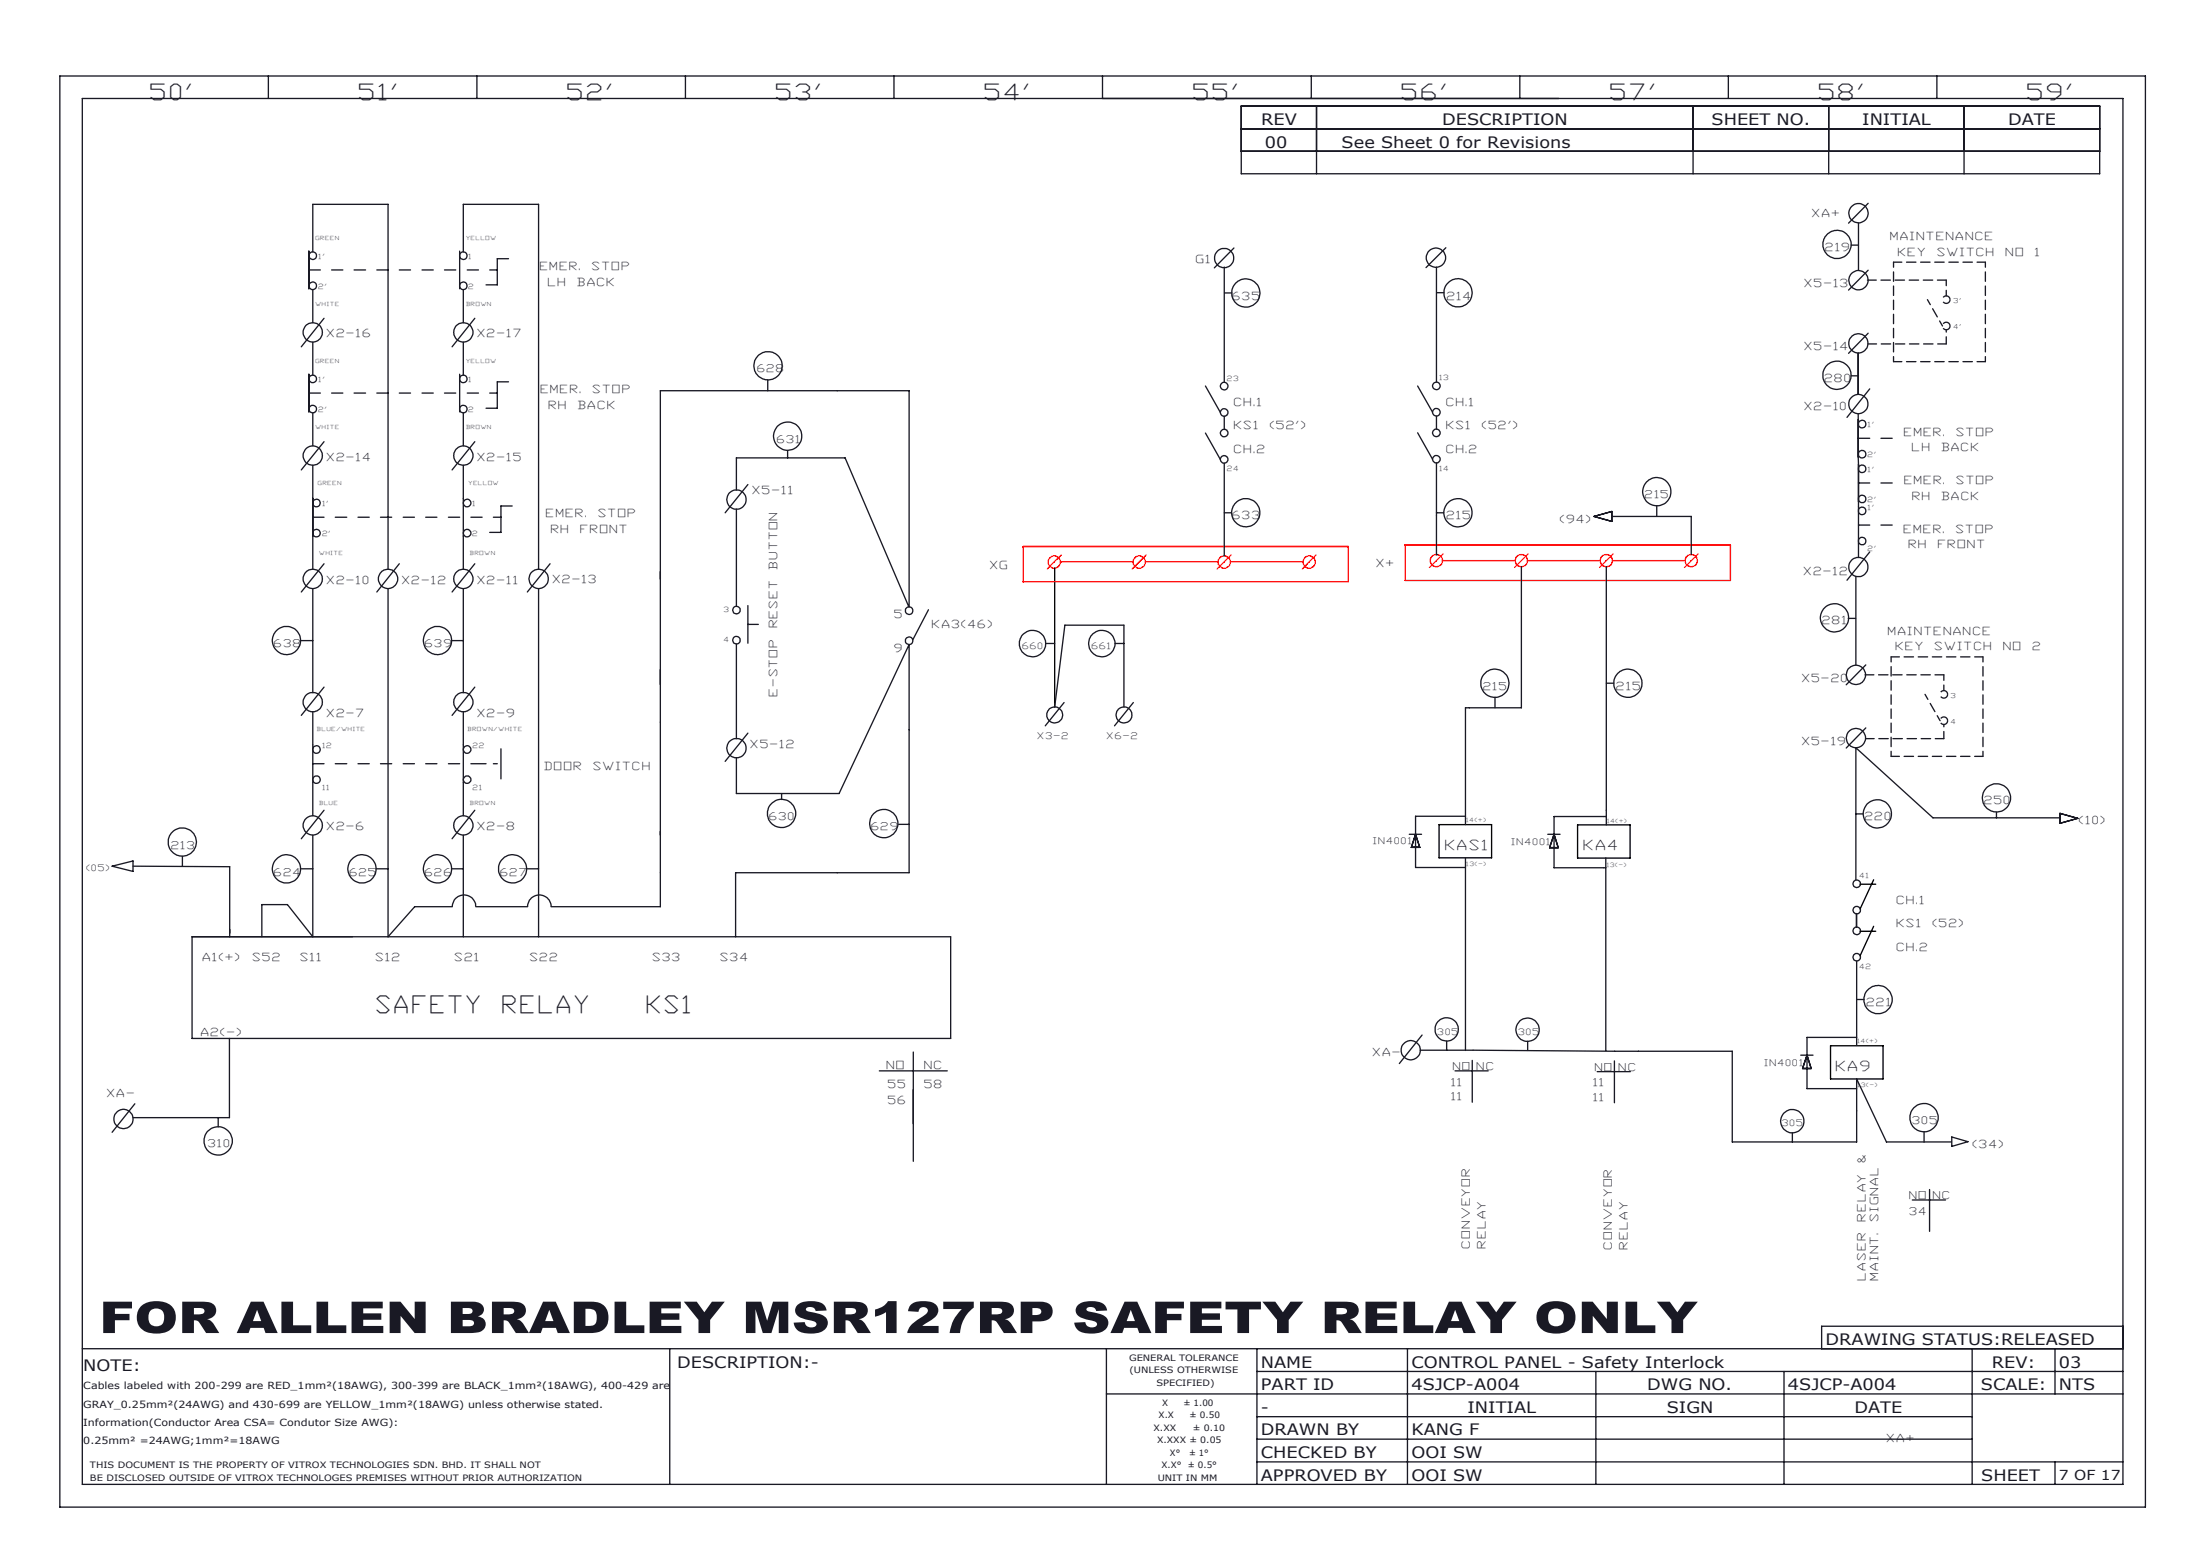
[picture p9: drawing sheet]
<svg xmlns="http://www.w3.org/2000/svg" width="297mm" height="210mm" viewBox="0 0 297 210" stroke-linecap="round" stroke-linejoin="round" font-family="sans-serif">
<g fill="none" stroke="#f00" stroke-width=".18">
<path d="M138.1 73.8h43.9v4.7h-43.9zM143.2 75.8h9.8M143.3 74.9l-1.9 1.9M154.6 75.8h9.8M154.7 74.9l-1.8 1.9M166.1 75.8h9.8M166.2 74.9l-1.9 1.9M177.7 74.9l-1.9 1.9M189.7 73.5h43.9v4.8h-43.9zM194.7 75.7h9.8M194.8 74.7l-1.8 1.9M206.2 75.7h9.8"/>
<path d="M206.3 74.7l-1.8 1.9M217.7 75.7h9.8M217.8 74.7l-1.9 1.9M229.2 74.7l-1.8 1.9"/>
<circle cx="142.3" cy="75.9" r=".82"/>
<circle cx="153.8" cy="75.9" r=".82"/>
<circle cx="165.3" cy="75.9" r=".82"/>
<circle cx="176.7" cy="75.9" r=".82"/>
<circle cx="193.9" cy="75.7" r=".83"/>
<circle cx="205.4" cy="75.7" r=".83"/>
<circle cx="216.8" cy="75.7" r=".83"/>
<circle cx="228.3" cy="75.7" r=".84"/>
</g>
<g fill="none" stroke="#191924" stroke-width=".18">
<path d="M8.1 10.3h281.5v193.1h-281.5zM11.1 13.3h275.5v187h-275.5zM36.2 10.3v3M64.4 10.3v3M92.5 10.3v3M120.7 10.3v3M148.8 10.3v3M167.6 14.3h115.9v9.2h-115.9zM167.6 17.4h115.9M177 10.3v3M177.7 14.3v9.2M205.2 10.3v3"/>
<path d="M228.6 14.3v9.2M233.3 10.3v3M246.9 14.3v9.2M261.5 10.3v3M265.1 14.3v9.2M41.7 33.9v5.1M41.7 36.4h1.6M42.2 34v-6.4h10.2v49.2M42.2 39.1v4.5M44.8 36.4h1.5M47.8 36.4h1.6M50.9 36.4h1.5"/>
<path d="M53.9 36.4h1.5M57 36.4h1.5M60 36.4h1.5M62.1 33.9v5.1M62.5 34v-6.4h10.2v49.2M62.5 39.1v4.5M63.1 36.4h1.5M66.1 36.4h1M68.7 34.9h-1.6v3.5h-1.5M165.3 36v15.6M165.3 39.5h1M166.6 33.5l-2.7 2.7"/>
<path d="M167.6 20.4h115.9M193.9 36v15.6M194 39.5h.9M195.2 33.4l-2.7 2.7M249.9 33.1h1M250.9 30.1v6.4M252.2 36.5l-2.6 2.6M252.2 27.4l-2.6 2.7M41.7 50.5v5.1M41.7 53h1.6M42.2 46.2v4.4M42.2 55.7v4.5"/>
<path d="M43.7 59.6l-3 3.8M43.7 43l-3 3.8M44.8 53h1.5M47.8 53h1.6M50.9 53h1.5M53.9 53h1.5M57 53h1.5M60 53h1.5M62.1 50.5v5.1M62.5 46.2v4.4M62.5 55.7v4.5M63.1 53h1.5"/>
<path d="M64.1 59.6l-3.1 3.8M64.1 43l-3.1 3.8M66.1 53h1M68.7 51.5h-1.6v3.6h-1.5M103.6 51.3v1.4M162.7 58.4l2 3.6M162.7 52.1l2 3.6M165.3 56.2v1.7M191.4 58.4l2 3.6M191.4 52.1l2 3.5M193.9 56.2v1.7M249.9 50.7h1"/>
<path d="M250.9 59.2h1.5M250.9 47.7v5.5M250.9 55.8v19.4M252.2 45l-2.6 2.7M252.4 52.5l-3.1 3.8M253.9 59.2h1.5M42.2 62.8v14M42.2 79.4v14.1M42.2 69.8h1.5M43.7 76.1l-3 3.8M45.3 69.8h1.5M48.3 69.8h1.5"/>
<path d="M51.4 69.8h1.5M52.4 79.4v47l3.6-4h5.1a1.59 1.59 0 0 1 1.6-1.6 1.59 1.59 0 0 1 1.5 1.6h7a1.59 1.59 0 0 1 1.6-1.6 1.59 1.59 0 0 1 1.6 1.6h14.7v-69.7h33.6v29.2M53.9 76.1l-3 3.8M54.4 69.8h1.6M57.5 69.8h1.5M60.5 69.8h1.6M62.5 62.8v14M62.5 79.4v14.1M63.6 69.8h1.5M64.1 76.1l-3.1 3.8M66.6 69.8h1M69.1 68.3h-1.5v3.6h-1.5"/>
<path d="M72.7 79.4v47M74.3 76.1l-3.1 3.8M99.4 66.1v-4.3h14.7l8.6 20.1M99.4 68.7v13.1M101 65.4l-3.1 3.8M106.3 60.8v1M165.3 69.2h1M165.3 62.5v12.5M193.9 62.5v12.4M193.9 69.2h1M193.9 74.9h.1M205.4 76.5v19h-7.6v15.8"/>
<path d="M215.2 69.7l2.4-.7v1.4zM216.9 76.5v34.8M217.6 69.7h10.7v5.2M223.7 68.3v1.4M250.5 77.8v12M250.9 70.9h1.5M250.9 65.2h1.5M252.4 74.5l-3.1 3.8M253.9 70.9h1.5M253.9 65.2h1.5M40.6 86.5h1.6M42.2 96.1v14"/>
<path d="M43.7 92.7l-3 3.8M61 86.5h1.5M62.5 96.1v14M64.1 92.7l-3.1 3.8M99.4 86.9v12.8M101 98.9l-3.1 3.9M101 81.7v5.1M101 84.3h1.4M125.3 82.3l-2.1 4.1M141.2 86.8h1.2M142.4 95.4l1.4-11h7.9v11M143.7 94.8l-2.6 3.2"/>
<path d="M150.5 86.8h1.2M153 94.8l-2.5 3.2M201.8 94.1v1.4M216.9 92.2h.9M249.5 83.5h1M251.9 98.2l-2.7 2.8M251.9 89.7l-2.7 2.7M15.1 116.9l2.9-.7v1.4zM18 116.9l13 .1v9.4M24.6 115.6v1.3M40.6 117.3h1.6M42.2 112.7v13.7l-3.4-4.3h-3.5v4.3"/>
<path d="M42.2 103.1h1.5M43.7 109.4l-3 3.8M45.3 103.1h1.5M48.3 103.1h1.5M50.8 117.3h1.6M51.4 103.1h1.5M54.4 103.1h1.6M57.5 103.1h1.5M60.5 103.1h1.6M61 117.3h1.5M62.5 112.7v13.7M63.6 103.1h2"/>
<path d="M64.1 109.4l-3.1 3.8M66.6 103.1h.5M67.6 101.1v4M71.1 117.3h1.6M99.4 102.3v4.8h13.9l9.4-20.1v30.8h-23.4v8.6M105.5 107.1v.8M121.3 111.3h1.4M190.3 112.6h1.6M191.1 112.6l.6 1.8h-1.2zM197.8 110.2h-6.7v6.9h6.7M197.8 115.8v26M209 112.6h1.6"/>
<path d="M209.8 112.6l.6 1.8h-1.2zM216.8 115.8v26M216.9 110.2h-7.1v6.9h7M250.5 109.8h1M269.5 109.6v.8M278.1 110.4h-17.2l-10.4-9.5v17.9M278.1 109.8l2.4 .6-2.4 .7zM25.9 126.4h102.4v13.8h-102.4zM192 139.7l-3.1 3.8M250.6 123.3v1.8M250.6 134.9h1M250.6 129.7v11.4"/>
<path d="M18.2 149l-3.1 3.8M29.5 150.8v1.3M31 140.2v10.6h-13M118.7 144.5h9.2M123.3 142v14.7M191.7 141.7l42.2 .2v12.2h16.7v-8.5l4.1 8.5h8.8M195.3 140.5v1.2M196.4 144.5h4.5M198.8 143.1v5.7M206.2 140.5v1.3M215.6 144.6h4.5M217.9 143.2v5.6"/>
<path d="M242 152.9v1.2M243.1 142.4h1.7M243.9 142.4l.6 1.8h-1.2zM250.6 140h-6.7v6.9h6.7M259.8 152.7v1.5M263.5 154.7v-1.3l2.2 .7-2.2 .6M258.2 162h4.4M260.5 160.5v5.7M286.6 179h-40.7v3M11.1 182h275.5M90.4 182v18.3M149.4 188.1h137.2"/>
<path d="M149.4 182v18.3M169.7 197.3h116.9M169.7 194.2h96.5M169.7 191.2h96.5M169.7 185.1h116.9M169.7 182v18.3M190 182v18.3M215.4 185.1v15.2M240.8 185.1v15.2M266.2 182v18.3M277.4 182v6.1M277.4 197.3v3"/>
<circle cx="42.2" cy="34.5" r=".51"/>
<circle cx="42.2" cy="38.6" r=".5"/>
<circle cx="62.6" cy="34.5" r=".52"/>
<circle cx="62.6" cy="38.6" r=".51"/>
<circle cx="165.2" cy="34.8" r="1.3"/>
<circle cx="168.2" cy="39.6" r="1.91"/>
<circle cx="193.9" cy="34.8" r="1.3"/>
<circle cx="196.8" cy="39.5" r="1.91"/>
<circle cx="248" cy="33" r="1.9"/>
<circle cx="250.9" cy="37.8" r="1.3"/>
<circle cx="250.9" cy="28.8" r="1.29"/>
<circle cx="42.2" cy="55.2" r=".51"/>
<circle cx="42.2" cy="51.1" r=".5"/>
<circle cx="42.2" cy="44.9" r="1.31"/>
<circle cx="62.5" cy="44.9" r="1.31"/>
<circle cx="62.6" cy="55.2" r=".52"/>
<circle cx="62.6" cy="51.1" r=".51"/>
<circle cx="103.7" cy="49.4" r="1.9"/>
<circle cx="106.3" cy="58.9" r="1.9"/>
<circle cx="165.3" cy="52.1" r=".51"/>
<circle cx="165.3" cy="55.7" r=".51"/>
<circle cx="165.3" cy="58.4" r=".5"/>
<circle cx="193.9" cy="55.6" r=".51"/>
<circle cx="193.9" cy="58.4" r=".51"/>
<circle cx="193.9" cy="52.1" r=".5"/>
<circle cx="248" cy="50.6" r="1.91"/>
<circle cx="250.9" cy="46.3" r="1.3"/>
<circle cx="250.9" cy="54.5" r="1.29"/>
<circle cx="251.4" cy="57.2" r=".5"/>
<circle cx="42.2" cy="78.1" r="1.31"/>
<circle cx="42.2" cy="61.5" r="1.3"/>
<circle cx="42.7" cy="67.9" r=".51"/>
<circle cx="42.7" cy="72" r=".51"/>
<circle cx="52.4" cy="78.1" r="1.31"/>
<circle cx="62.5" cy="78.1" r="1.31"/>
<circle cx="62.6" cy="61.5" r="1.3"/>
<circle cx="63.1" cy="71.9" r=".5"/>
<circle cx="63.1" cy="67.9" r=".5"/>
<circle cx="72.7" cy="78.1" r="1.3"/>
<circle cx="99.4" cy="67.4" r="1.3"/>
<circle cx="165.3" cy="62" r=".5"/>
<circle cx="168.2" cy="69.2" r="1.9"/>
<circle cx="193.9" cy="62" r=".5"/>
<circle cx="196.8" cy="69.2" r="1.9"/>
<circle cx="223.7" cy="66.4" r="1.9"/>
<circle cx="250.9" cy="76.5" r="1.3"/>
<circle cx="251.4" cy="69" r=".5"/>
<circle cx="251.4" cy="73" r=".5"/>
<circle cx="251.4" cy="67.3" r=".5"/>
<circle cx="251.4" cy="61.3" r=".5"/>
<circle cx="251.4" cy="63.3" r=".5"/>
<circle cx="38.7" cy="86.4" r="1.9"/>
<circle cx="42.2" cy="94.8" r="1.3"/>
<circle cx="59.1" cy="86.4" r="1.9"/>
<circle cx="62.6" cy="94.8" r="1.3"/>
<circle cx="99.4" cy="82.3" r=".52"/>
<circle cx="99.4" cy="86.4" r=".52"/>
<circle cx="122.7" cy="82.4" r=".51"/>
<circle cx="122.7" cy="86.5" r=".5"/>
<circle cx="139.4" cy="86.8" r="1.78"/>
<circle cx="142.4" cy="96.5" r="1.08"/>
<circle cx="148.8" cy="86.8" r="1.78"/>
<circle cx="151.7" cy="96.5" r="1.08"/>
<circle cx="201.8" cy="92.2" r="1.91"/>
<circle cx="219.8" cy="92.2" r="1.91"/>
<circle cx="247.6" cy="83.4" r="1.91"/>
<circle cx="250.5" cy="99.6" r="1.31"/>
<circle cx="250.6" cy="91.1" r="1.3"/>
<circle cx="24.6" cy="113.6" r="1.91"/>
<circle cx="38.7" cy="117.3" r="1.9"/>
<circle cx="42.2" cy="111.4" r="1.3"/>
<circle cx="42.7" cy="101.2" r=".51"/>
<circle cx="42.7" cy="105.2" r=".51"/>
<circle cx="48.9" cy="117.3" r="1.9"/>
<circle cx="59.1" cy="117.3" r="1.9"/>
<circle cx="62.6" cy="111.4" r="1.3"/>
<circle cx="63.1" cy="101.2" r=".5"/>
<circle cx="63.1" cy="105.2" r=".5"/>
<circle cx="69.2" cy="117.3" r="1.9"/>
<circle cx="99.4" cy="101" r="1.3"/>
<circle cx="105.5" cy="109.8" r="1.9"/>
<circle cx="119.3" cy="111.1" r="1.91"/>
<circle cx="250.7" cy="119.3" r=".51"/>
<circle cx="253.4" cy="109.8" r="1.91"/>
<circle cx="269.5" cy="107.7" r="1.9"/>
<circle cx="195.3" cy="138.9" r="1.58"/>
<circle cx="206.2" cy="139" r="1.58"/>
<circle cx="250.7" cy="125.6" r=".51"/>
<circle cx="250.7" cy="129.2" r=".51"/>
<circle cx="250.7" cy="122.8" r=".5"/>
<circle cx="253.5" cy="134.9" r="1.9"/>
<circle cx="16.7" cy="151" r="1.29"/>
<circle cx="29.4" cy="154" r="1.91"/>
<circle cx="190.4" cy="141.7" r="1.29"/>
<circle cx="242" cy="151.3" r="1.56"/>
<circle cx="259.7" cy="150.8" r="1.91"/>
</g>
<path d="M263.3 40.4a.51 .51 0 0 0-.8-.4 .51 .51 0 0 0-.1 .8 .51 .51 0 0 0 .8-.3l.1-.1M263.3 44a.51 .51 0 0 0-.8-.5 .51 .51 0 0 0-.1 .9 .51 .51 0 0 0 .8-.3l.1-.1M262.9 93.7a.51 .51 0 0 0-.7-.4 .51 .51 0 0 0-.1 .8 .51 .51 0 0 0 .8-.3v-.1M262.9 97.3a.51 .51 0 0 0-.7-.5 .51 .51 0 0 0-.1 .9 .51 .51 0 0 0 .8-.3v-.1" fill="none" stroke="#191924" stroke-width=".18" stroke-dasharray="1.3 .6" stroke-linecap="butt"/>
<path d="M142.4 76.7v18.7M194.3 111.3h7.1v4.5h-7.1zM213 111.3h7.1v4.5h-7.1zM251.1 119.3h2.1M252.9 118.7l-1.8 4M250.6 123.3v1.8M251.1 125.7h2.1M252.9 125l-1.8 4M247.1 141.1h7.1v4.5h-7.1z" fill="none" stroke="#000" stroke-width=".18"/>
<path d="M262.7 44.5v1.9M262.4 97.8v1.9" fill="none" stroke="#191924" stroke-width=".18" stroke-dasharray="1.3 .6" stroke-dashoffset="1"/>
<path d="M262.7 37.8v2.1M260.2 40.4l2 3.6M259.9 93.7l2 3.6M262.4 91.1v2.1" fill="none" stroke="#191924" stroke-width=".18" stroke-dasharray="1.3 .6" stroke-dashoffset=".5"/>
<path d="M255.6 35.4h12.4M268 48.8h-12.4M255.3 88.7h12.4M267.7 102.1h-12.4" fill="none" stroke="#191924" stroke-width=".18" stroke-dasharray="1.3 .6" stroke-dashoffset=".2"/>
<path d="M268 35.4v13.4M255.6 48.8v-13.4M267.7 88.7v13.4M255.3 102.1v-13.4" fill="none" stroke="#191924" stroke-width=".18" stroke-dasharray="1.3 .6" stroke-dashoffset=".6"/>
<path d="M252.1 37.8h10.6M252.2 46.4h10.5M251.8 91.1h10.6M251.9 99.7h10.5" fill="none" stroke="#191924" stroke-width=".18" stroke-dasharray="1.3 .6" stroke-dashoffset=".1"/>
<text font-size="5.9" fill="#191924" x="13.4" y="179.9">FOR ALLEN BRADLEY MSR127RP SAFETY RELAY ONLY</text>
<g font-size="3.2" fill="#191924">
<text x="50.9" y="136.8">SAFETY</text>
<text x="67.9" y="136.8">RELAY</text>
<text x="87.4" y="136.8">KS1</text>
</g>
<g font-size="3" fill="#191924">
<text x="20.4" y="13.5">50'</text>
<text x="48.6" y="13.5">51'</text>
<text x="76.7" y="13.5">52'</text>
<text x="104.9" y="13.5">53'</text>
<text x="133" y="13.5">54'</text>
<text x="161.2" y="13.5">55'</text>
<text x="189.4" y="13.5">56'</text>
<text x="217.5" y="13.5">57'</text>
<text x="245.7" y="13.5">58'</text>
<text x="273.8" y="13.5">59'</text>
</g>
<g font-size="2.1" fill="#191924">
<text x="170.3" y="16.8">REV</text>
<text x="194.7" y="16.8">DESCRIPTION</text>
<text x="231.1" y="16.8">SHEET NO.</text>
<text x="251.4" y="16.8">INITIAL</text>
<text x="271.1" y="16.8">DATE</text>
<text x="170.8" y="20">00</text>
<text x="181.1" y="20">See Sheet 0 for Revisions</text>
<text x="11.2" y="185">NOTE:</text>
<text x="91.4" y="184.6">DESCRIPTION:-</text>
<text x="170.2" y="184.6">NAME</text>
<text x="190.5" y="184.6">CONTROL PANEL - Safety Interlock</text>
<text x="246.5" y="181.5">DRAWING STATUS:RELEASED</text>
<text x="268.9" y="184.6">REV:</text>
<text x="278" y="184.6">03</text>
<text x="170.2" y="190.7">-</text>
<text x="170.2" y="187.6">PART ID</text>
<text x="190.5" y="187.6">4SJCP-A004</text>
<text x="198.1" y="190.7">INITIAL</text>
<text x="222.4" y="187.6">DWG NO.</text>
<text x="225" y="190.7">SIGN</text>
<text x="241.4" y="187.6">4SJCP-A004</text>
<text x="250.3" y="190.7">DATE</text>
<text x="267.4" y="187.6">SCALE:</text>
<text x="278" y="187.6">NTS</text>
<text x="170.2" y="196.8">CHECKED BY</text>
<text x="170.2" y="193.7">DRAWN BY</text>
<text x="190.5" y="196.8">OOI SW</text>
<text x="190.5" y="193.7">KANG F</text>
<text x="170.2" y="199.8">APPROVED BY</text>
<text x="190.5" y="199.8">OOI SW</text>
<text x="267.5" y="199.8">SHEET</text>
</g>
<g font-size="1.9" fill="#191924">
<text x="195.2" y="114.7">KAS1</text>
<text x="213.9" y="114.8">KA4</text>
<text x="247.9" y="144.6">KA9</text>
<text x="278" y="199.8">7 OF 17</text>
</g>
<g font-size="1.5" fill="#191924">
<text x="244.7" y="29.3">XA+</text>
<text x="161.5" y="35.4">G1</text>
<text x="246.5" y="33.8">219</text>
<text x="255.3" y="32.4">MAINTENANCE</text>
<text x="256.3" y="34.5">KEY</text>
<text x="261.6" y="34.5">SWITCH</text>
<text x="270.8" y="34.5">NO</text>
<text x="274.8" y="34.5">1</text>
<text x="73" y="36.5">EMER.</text>
<text x="74" y="38.6">LH</text>
<text x="78" y="38.6">BACK</text>
<text x="80" y="36.5">STOP</text>
<text x="166.4" y="40.4">635</text>
<text x="195.4" y="40.5">214</text>
<text x="243.6" y="38.8">X5-13</text>
<text x="44.2" y="45.5">X2-16</text>
<text x="64.5" y="45.5">X2-17</text>
<text x="243.6" y="47.3">X5-14</text>
<text x="73" y="53.1">EMER.</text>
<text x="80.1" y="53.1">STOP</text>
<text x="246.4" y="51.6">280</text>
<text x="74.1" y="55.2">RH</text>
<text x="78.1" y="55.2">BACK</text>
<text x="166.7" y="54.8">CH.1</text>
<text x="166.7" y="57.9">KS1</text>
<text x="171.5" y="57.9">(52')</text>
<text x="195.3" y="54.8">CH.1</text>
<text x="195.3" y="57.9">KS1</text>
<text x="200.2" y="57.9">(52')</text>
<text x="243.6" y="55.4">X2-10</text>
<text x="257.1" y="58.8">EMER.</text>
<text x="264.2" y="58.8">STOP</text>
<text x="44.2" y="62.2">X2-14</text>
<text x="64.5" y="62.2">X2-15</text>
<text x="166.7" y="61.2">CH.2</text>
<text x="195.3" y="61.1">CH.2</text>
<text x="257.1" y="65.3">EMER.</text>
<text x="258.2" y="60.9">LH</text>
<text x="262.2" y="60.9">BACK</text>
<text x="264.2" y="65.3">STOP</text>
<text x="73.8" y="69.8">EMER.</text>
<text x="74.4" y="71.9">RH</text>
<text x="78.4" y="71.9">FRONT</text>
<text x="80.8" y="69.8">STOP</text>
<text x="101.6" y="66.7">X5-11</text>
<text x="166.4" y="70.1">633</text>
<text x="195.3" y="70">215</text>
<text x="210.7" y="70.6">(94)</text>
<text x="257.1" y="71.9">EMER.</text>
<text x="258.2" y="67.4">RH</text>
<text x="262.2" y="67.4">BACK</text>
<text x="264.1" y="71.9">STOP</text>
<text x="104.9" y="76.7" transform="rotate(-90 104.9 76.7)">BUTTON</text>
<text x="133.7" y="76.8">XG</text>
<text x="185.9" y="76.6">X+</text>
<text x="243.6" y="77.6">X2-12</text>
<text x="257.7" y="74">RH</text>
<text x="261.7" y="74">FRONT</text>
<text x="44.2" y="78.8">X2-10</text>
<text x="54.3" y="78.8">X2-12</text>
<text x="64.5" y="78.8">X2-11</text>
<text x="74.7" y="78.7">X2-13</text>
<text x="120.8" y="83.3">5</text>
<text x="104.9" y="84.7" transform="rotate(-90 104.9 84.7)">RESET</text>
<text x="120.8" y="88">9</text>
<text x="125.9" y="84.8">KA3(46)</text>
<text x="246.1" y="84.2">281</text>
<text x="255" y="85.6">MAINTENANCE</text>
<text x="256" y="87.8">KEY</text>
<text x="261.3" y="87.8">SWITCH</text>
<text x="270.5" y="87.8">NO</text>
<text x="274.5" y="87.8">2</text>
<text x="104.9" y="93.9" transform="rotate(-90 104.9 93.9)">E-STOP</text>
<text x="218.3" y="93.1">215</text>
<text x="243.3" y="92">X5-20</text>
<text x="44.2" y="96.8">X2-7</text>
<text x="64.5" y="96.8">X2-9</text>
<text x="101.4" y="101">X5-12</text>
<text x="243.3" y="100.6">X5-19</text>
<text x="73.6" y="103.9">DOOR</text>
<text x="80.2" y="103.9">SWITCH</text>
<text x="44.2" y="112.1">X2-6</text>
<text x="64.5" y="112.1">X2-8</text>
<text x="251.8" y="110.7">220</text>
<text x="267.9" y="108.5">250</text>
<text x="280.8" y="111.2">(10)</text>
<text x="256.1" y="122">CH.1</text>
<text x="256.1" y="125.1">KS1</text>
<text x="261" y="125.1">(52)</text>
<text x="27.4" y="129.7">A1(+)</text>
<text x="34.2" y="129.7">S52</text>
<text x="40.6" y="129.7">S11</text>
<text x="50.8" y="129.7">S12</text>
<text x="61.5" y="129.7">S21</text>
<text x="71.6" y="129.7">S22</text>
<text x="88.2" y="129.7">S33</text>
<text x="97.3" y="129.7">S34</text>
<text x="256.1" y="128.3">CH.2</text>
<text x="252.1" y="135.8">221</text>
<text x="27.2" y="139.8">A2(-)</text>
<text x="185.4" y="142.5">XA-</text>
<text x="14.5" y="148">XA-</text>
<text x="119.8" y="144.3">NO</text>
<text x="119.9" y="149">56</text>
<text x="119.9" y="146.8">55</text>
<text x="124.8" y="144.3">NC</text>
<text x="124.8" y="146.8">58</text>
<text x="266.4" y="154.9">(34)</text>
<text x="251.8" y="156.8" transform="rotate(-90 251.8 156.8)">&amp;</text>
<text x="251.8" y="164.8" transform="rotate(-90 251.8 164.8)">RELAY</text>
<text x="253.6" y="164.8" transform="rotate(-90 253.6 164.8)">SIGNAL</text>
<text x="198.4" y="168.4" transform="rotate(-90 198.4 168.4)">CONVEYOR</text>
<text x="200.5" y="168.4" transform="rotate(-90 200.5 168.4)">RELAY</text>
<text x="217.6" y="168.5" transform="rotate(-90 217.6 168.5)">CONVEYOR</text>
<text x="219.7" y="168.5" transform="rotate(-90 219.7 168.5)">RELAY</text>
<text x="251.8" y="172.7" transform="rotate(-90 251.8 172.7)">LASER</text>
<text x="253.6" y="172.7" transform="rotate(-90 253.6 172.7)">MAINT.</text>
<text x="254.8" y="194.6">XA+</text>
</g>
<g font-size="1.4" fill="#191924">
<text x="102.3" y="50.3">628</text>
<text x="105" y="59.8">631</text>
<text x="222.2" y="67.3">215</text>
<text x="37.1" y="87.3">638</text>
<text x="57.5" y="87.3">639</text>
<text x="200.3" y="93.1">215</text>
<text x="103.9" y="110.7">630</text>
<text x="117.7" y="112.1">629</text>
<text x="23.2" y="114.5">213</text>
<text x="37.1" y="118.2">624</text>
<text x="47.3" y="118.2">625</text>
<text x="57.5" y="118.2">626</text>
<text x="67.6" y="118.2">627</text>
<text x="196" y="148.4">11</text>
<text x="196" y="146.5">11</text>
<text x="196.2" y="144.4">NO</text>
<text x="199.4" y="144.4">NC</text>
<text x="215.2" y="148.5">11</text>
<text x="215.2" y="146.6">11</text>
<text x="215.4" y="144.5">NO</text>
<text x="218.6" y="144.5">NC</text>
<text x="28.1" y="154.8">310</text>
<text x="258.2" y="151.7">305</text>
<text x="257.8" y="161.8">NO</text>
<text x="261" y="161.8">NC</text>
<text x="257.8" y="164">34</text>
</g>
<g font-size="1.3" fill="#191924">
<text x="11.2" y="187.5">Cables labeled with 200-299 are RED_1mm²(18AWG), 300-399 are BLACK_1mm²(18AWG), 400-429 are</text>
<text x="11.2" y="190.1">GRAY_0.25mm²(24AWG) and 430-699 are YELLOW_1mm²(18AWG) unless otherwise stated.</text>
<text x="11.2" y="192.5">Information(Conductor Area CSA= Condutor Size AWG):</text>
<text x="11.2" y="194.8">0.25mm² =24AWG;1mm²=18AWG</text>
</g>
<g font-size="1.2" fill="#191924">
<text x="138.1" y="87.5">660</text>
<text x="147.4" y="87.5">661</text>
<text x="140.1" y="99.7">X3-2</text>
<text x="149.5" y="99.7">X6-2</text>
<text x="185.4" y="114">IN4001</text>
<text x="11.7" y="117.6">(05)</text>
<text x="204.1" y="114">IN4001</text>
<text x="194.1" y="139.6">305</text>
<text x="205" y="139.7">305</text>
<text x="238.2" y="143.8">IN4001</text>
<text x="240.6" y="152">305</text>
<text x="152.4" y="183.7">GENERAL TOLERANCE</text>
<text x="152.5" y="185.3">(UNLESS OTHERWISE</text>
<text x="156.1" y="187">SPECIFIED)</text>
<text x="156.4" y="191.4">X.X</text>
<text x="156.9" y="189.7">X</text>
<text x="159.8" y="189.7">± 1.00</text>
<text x="160.6" y="191.4">± 0.50</text>
<text x="155.7" y="193.1">X.XX</text>
<text x="156.2" y="194.8">X.XXX ± 0.05</text>
<text x="157.9" y="196.5">X°</text>
<text x="160.5" y="196.5">± 1°</text>
<text x="161" y="193.1">± 0.10</text>
<text x="12.1" y="198.2">THIS DOCUMENT IS THE PROPERTY OF VITROX TECHNOLOGIES SDN. BHD. IT SHALL NOT</text>
<text x="12.1" y="199.9">BE DISCLOSED OUTSIDE OF VITROX TECHNOLOGES PREMISES WITHOUT PRIOR AUTHORIZATION</text>
<text x="156.3" y="199.9">UNIT IN MM</text>
<text x="156.8" y="198.2">X.X°</text>
<text x="160.3" y="198.2">± 0.5°</text>
</g>
<g font-size=".9" fill="#191924">
<text x="43.1" y="34.9">1'</text>
<text x="63.3" y="34.9">1</text>
<text x="43.1" y="39">2'</text>
<text x="63.3" y="39">2</text>
<text x="263.8" y="40.9">3'</text>
<text x="263.8" y="44.4">4'</text>
<text x="43.1" y="51.6">1'</text>
<text x="63.3" y="51.6">1</text>
<text x="165.7" y="51.4">23</text>
<text x="194.4" y="51.3">13</text>
<text x="43.1" y="55.6">2'</text>
<text x="63.3" y="55.6">2</text>
<text x="252.2" y="57.7">1'</text>
<text x="165.7" y="63.6">24</text>
<text x="194.4" y="63.5">14</text>
<text x="252.2" y="61.7">2'</text>
<text x="252.2" y="63.7">1'</text>
<text x="43.6" y="68.3">1'</text>
<text x="63.8" y="68.3">1</text>
<text x="252.2" y="67.7">2'</text>
<text x="252.2" y="68.8">1'</text>
<text x="43.6" y="72.4">2'</text>
<text x="63.8" y="72.4">2</text>
<text x="252.2" y="74.4">2'</text>
<text x="97.7" y="82.6">3</text>
<text x="97.7" y="86.7">4</text>
<text x="263.4" y="94.1">3</text>
<text x="43.6" y="101">12</text>
<text x="63.9" y="101">22</text>
<text x="263.4" y="97.7">4</text>
<text x="43.6" y="106.6">11</text>
<text x="63.9" y="106.6">21</text>
<text x="251.1" y="118.5">41</text>
<text x="251.1" y="130.7">42</text>
</g>
<g font-size=".8" fill="#191924">
<text x="198" y="111">14(+)</text>
<text x="217" y="111.1">14(+)</text>
<text x="198" y="116.9">13(-)</text>
<text x="216.9" y="117">13(-)</text>
<text x="250.8" y="140.8">14(+)</text>
<text x="250.8" y="146.7">13(-)</text>
</g>
<g font-size=".7" fill="#191924">
<text x="42.6" y="32.4">GREEN</text>
<text x="63" y="32.4">YELLOW</text>
<text x="42.6" y="41.3">WHITE</text>
<text x="63" y="41.3">BROWN</text>
<text x="42.6" y="49.1">GREEN</text>
<text x="63" y="49.1">YELLOW</text>
<text x="42.6" y="57.9">WHITE</text>
<text x="63" y="57.9">BROWN</text>
<text x="43" y="65.4">GREEN</text>
<text x="63.3" y="65.4">YELLOW</text>
<text x="43.1" y="74.9">WHITE</text>
<text x="63.5" y="74.9">BROWN</text>
<text x="42.8" y="98.7">BLUE/WHITE</text>
<text x="63.2" y="98.7">BROWN/WHITE</text>
<text x="43.1" y="108.7">BLUE</text>
<text x="63.5" y="108.7">BROWN</text>
</g>
</svg>
